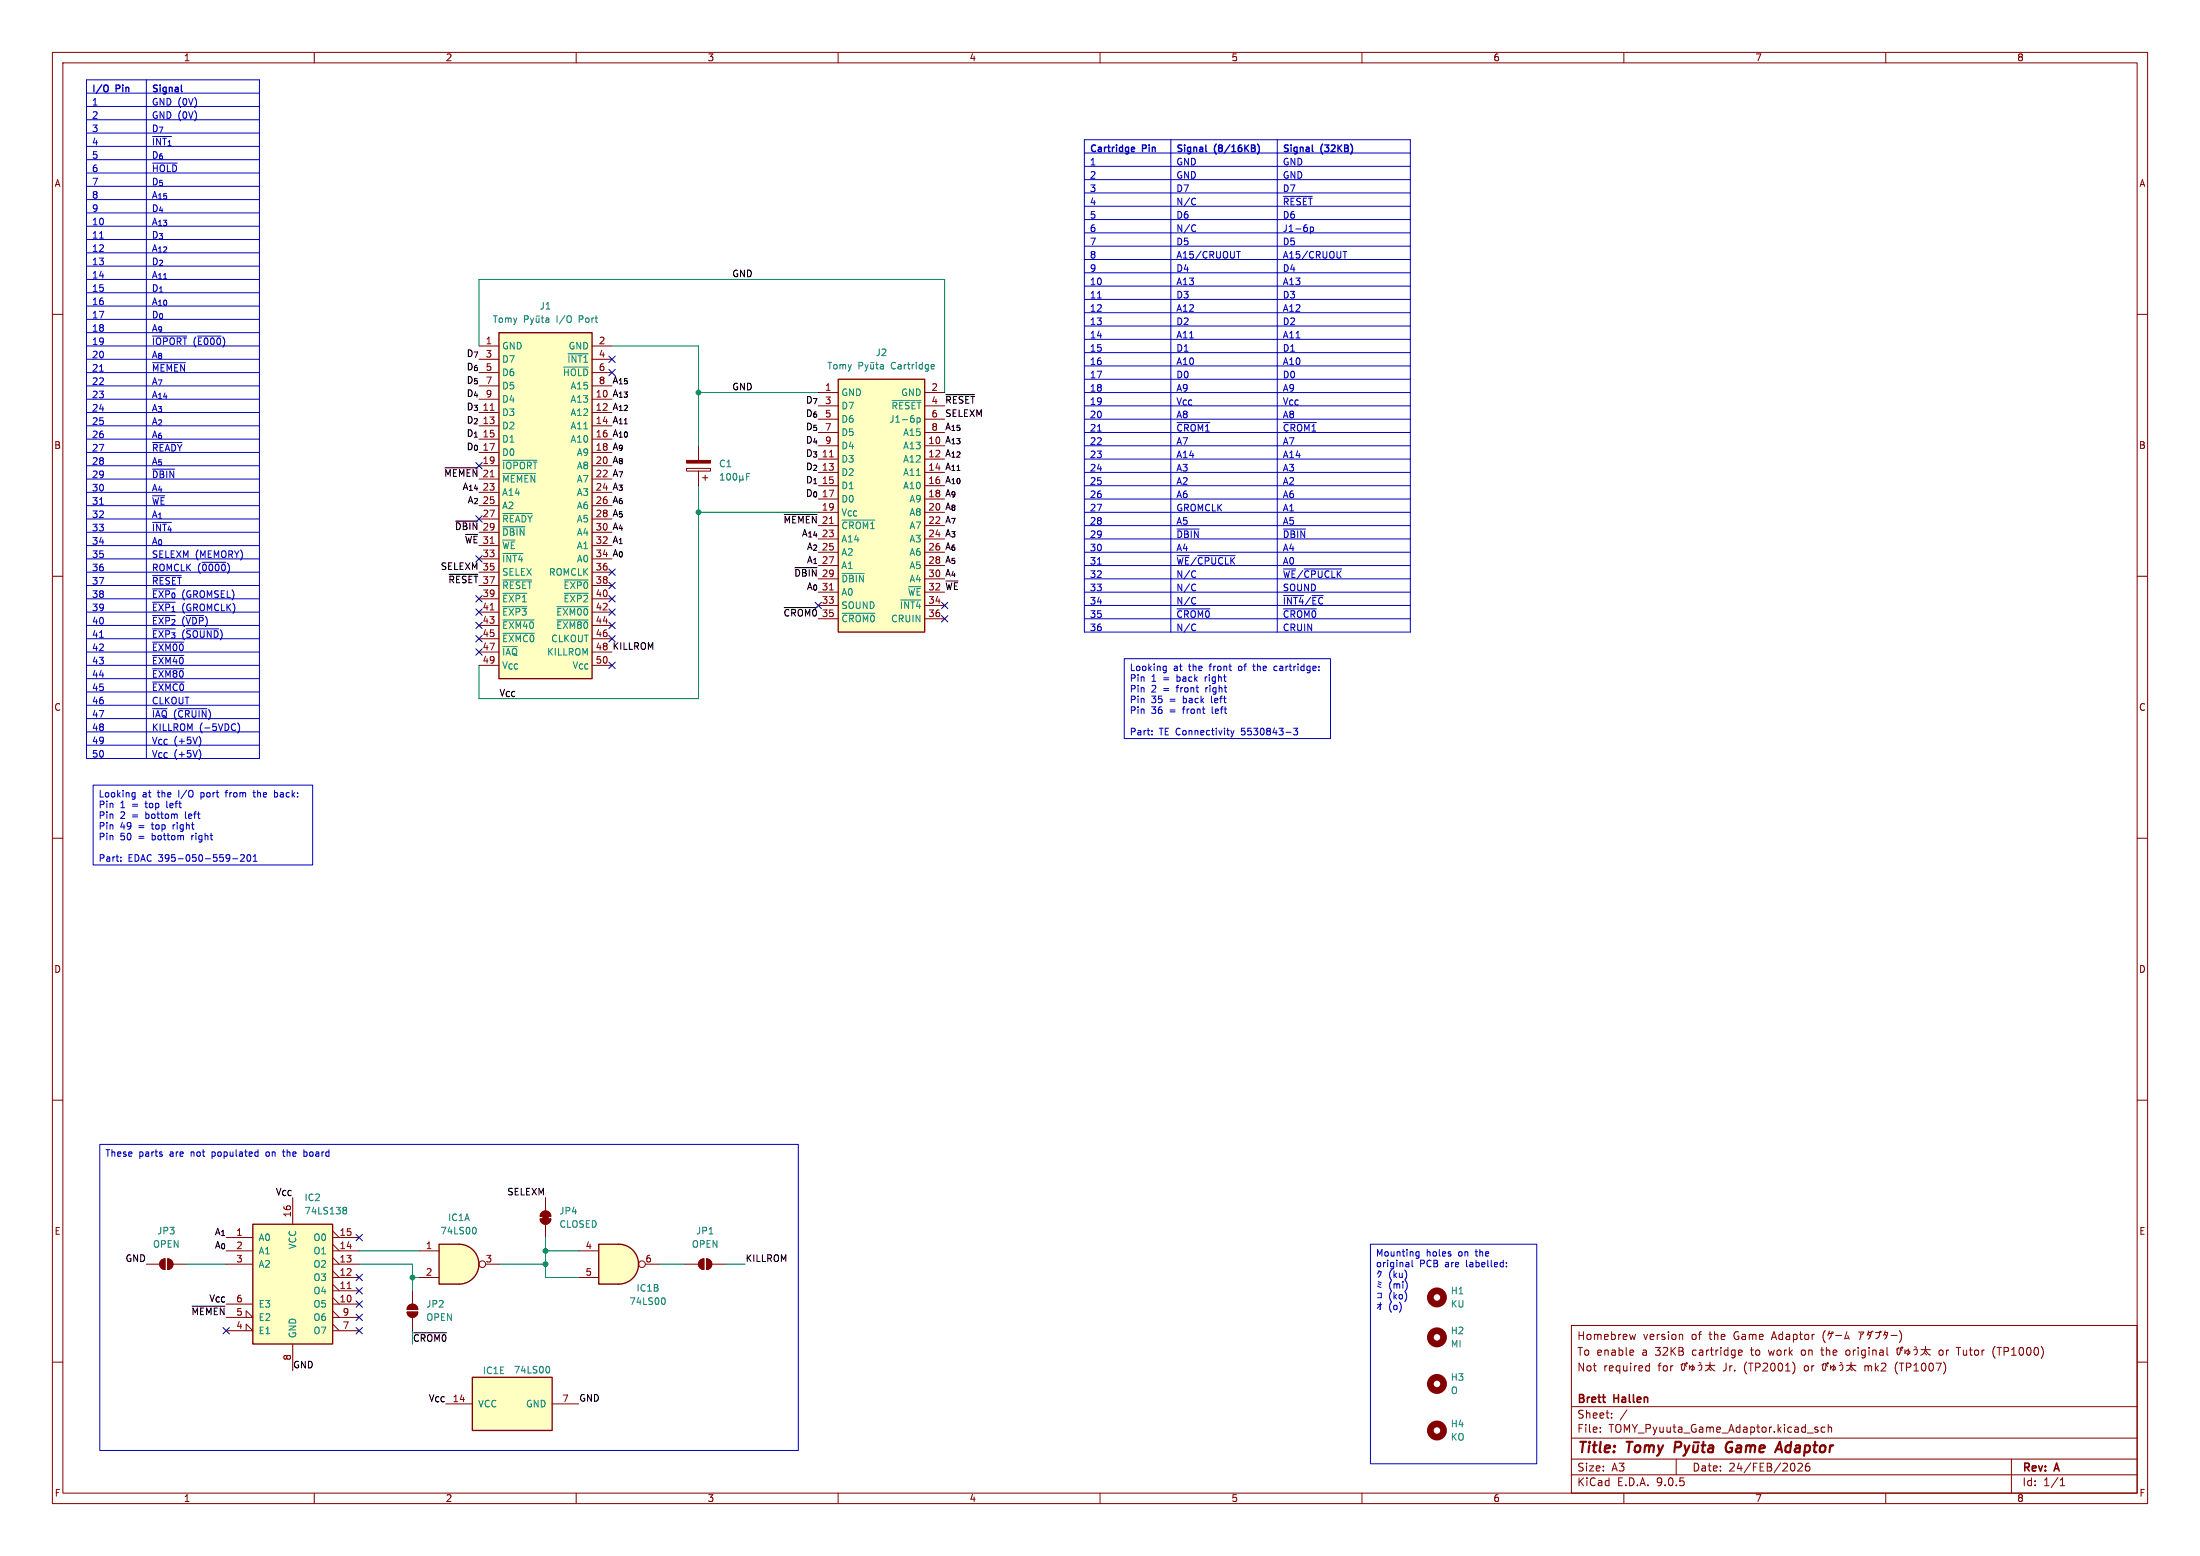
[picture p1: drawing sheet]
<svg xmlns="http://www.w3.org/2000/svg" width="420mm" height="297mm" viewBox="0 0 420 297" stroke-linecap="round" stroke-linejoin="round" font-family="sans-serif">
<g fill="none" stroke="#840000" stroke-width=".19">
<path d="M10 10h400v277h-400zM12 12h396v273h-396zM60 10v2M110 10v2M160 10v2M210 10v2M260 10v2M310 10v2M360 10v2M10 60h2M408 60h2M131.1 89.4h4.5v.5h-4.5z"/>
<path d="M133.3 85.1v2.8M133.3 89.9v2.8M134.1 91.2h1M134.6 90.7v1M10 110h2M408 110h2M10 160h2M408 160h2M10 210h2M408 210h2M300 253h108v32h-108zM311.7 257.7l.2 .3-.7 .2"/>
<path d="M311.8 258.6l-.1 .1M312.2 254.7l-.3 1-.2-.7M320.8 254.7l.4 .1v.1v.8M332.1 257.7l.4 .1 .1 .2-.7 .2M332.5 258.6l-.4 .1M343.9 257.8v.7M347.6 257.7h.6M347.8 257.2v1.3l.2 .2M348.4 254a1.72 1.72 0 0 0 0 2.3M349.2 254.5h.7M349.2 254l-.3 1M349.6 254.5a1.21 1.21 0 0 1-.4 1.1"/>
<path d="M349.7 254.3l.1 .1M349.9 254.2l.1 .1M350.4 254.9h1.2M352.6 254.2l-.4 1.3 .7-.1M352.7 254.9l.3 .7M352.9 257.7l-.4 .1-.1 .2v.5l.5 .2M354.8 254.3h1l-.4 .5M355.2 254.5v.6l-.2 .6M356.7 254.6l.3 .4M356.7 254l-.3 .9M356.7 254.3h.5l-.2 .9-.3 .4M357.2 254.1l.2 .2"/>
<path d="M357.4 254l.2 .2M358 254.3h.8a.97 .97 0 0 1-.7 1.2M358.9 254.2l.1-.1 .1 .2h-.2zM359.8 254.6l.4 .4M359.9 254.3h.5l-.2 .9-.4 .4M359.9 254l-.3 .9M361 254.9h1.2M362 257.5l.4-.2a.98 .98 0 0 0 0 1.3l.2-.1 .1-.4M362.2 260a1.72 1.72 0 0 0 0 2.3M362.6 254a1.72 1.72 0 0 1 0 2.3M380.7 259l.2 .3M380.9 257l-.2 .3"/>
<path d="M381.2 257.2h.9M10 260h2M300 278.5h108M300 274.5h108M300 268.5h108M305.5 273.2v.2M305.5 272.5v.1M307.7 270.5v.2M307.7 269.8v.1M310.6 269.1l-1.3 1.9M314.3 261.6h.6M314.3 260.8h.6"/>
<path d="M314.9 260.2v1.5M320 278.5v3M342.6 260.6v1M344 279.4v.5l-.8 .9h.9M344.9 279.4a1.17 1.17 0 0 0-.1 1.3h.6l.1-.6-.3-.2h-.4l-.1 .2M346.5 272.8l.5 .2 .1 .2-.2 .2-.5-.1M346.5 272.5h.5M347.8 260.5l.4-.2-.3 .5 .1 .7M348.4 272.5l-.5-.1-.2 .3 .1 .6h.6M349 272.5l.2-.1 .4 .1 .1 .9M349 271.9v1.5M384 278.5v6.5"/>
<path d="M408 260h2M60 285v2M110 285v2M160 285v2M210 285v2M260 285v2M300 281.5h108M310 285v2M360 285v2M393.3 283.6h.9M393.3 282.5l.4-.4v1.5"/>
</g>
<g fill="none" stroke="#840000" stroke-width=".4">
<path d="M319.7 276.3h.8a.55 .55 0 0 0 .5-.5 .55 .55 0 0 0-.4-.6h-.7l-.3 2M321.6 275.9l.3 1.3M321.9 277.2l-.2 .5-.4 .2M322.5 275.9l-.6 1.3M323.3 275.9v1.2a.57 .57 0 0 0 .7-.1M323.4 275.3h.9M324.2 275.9l-.2 1.3M324.8 275.9h.8M325.2 275.2l-.2 1.7 .1 .2 .3 .1M326.3 276h.7v1.2M327.1 276.3l-.7 .1a.4 .4 0 0 0-.4 .4 .4 .4 0 0 0 .3 .4l.7-.1M330.3 276.3h.4"/>
<path d="M330.5 275.2a1.07 1.07 0 0 0-1 .8 1.07 1.07 0 0 0 .5 1.2l.5-.1M339.1 276.6h1M339.8 275.2l.4 2"/>
</g>
<circle cx="274.3" cy="273" r="1.27" fill="none" stroke="#840000" stroke-width="1.3"/>
<path d="M131.1 87.9h4.5v.5h-4.5z" fill="#840000" stroke="#840000" stroke-width=".19"/>
<path d="M137.5 91.6h.7M137.5 90.7l.4-.3v1.2M138.9 90.4h.1a.68 .68 0 0 1 .5 .6 .68 .68 0 0 1-.5 .6 .84 .84 0 0 1-.1-1.2zM140.1 90.5l.1-.1a.68 .68 0 0 1 .5 .6 .68 .68 0 0 1-.5 .6l-.3-.4zM141.2 91.5l.2 .1 .4-.1M141.2 90.8v1.3M141.8 91.5l.2 .1M141.8 90.8v.7M142.5 91h.5M143.1 90.4h-.6v1.2" fill="none" stroke="#008484" stroke-width=".19"/>
<path d="M48.3 233.7h15.2v22.8h-15.2z" fill="#ffffc2"/>
<path d="M48.3 233.7h15.2v22.8h-15.2z" fill="none" stroke="#840000" stroke-width=".25"/>
<g fill="none" stroke="#840000" stroke-width=".19">
<path d="M43.2 236.2h5.1M43.2 238.8h5.1M55.9 228.6v5.1M63.5 236.2h5.1M63.5 238.8h5.1M63.5 234.9l1.3 1.3M63.5 237.5l1.3 1.3M43.2 251.5h5.1l-1.3-1.3v1.3M43.2 254h5.1l-1.3-1.3v1.3M43.2 241.3h5.1M43.2 248.9h5.1M55.9 256.5v5.1"/>
<path d="M63.5 241.3h5.1M63.5 248.9h5.1M63.5 251.5h5.1M63.5 254h5.1M63.5 240l1.3 1.3M63.5 243.8h5.1M63.5 242.6l1.3 1.2M63.5 246.4h5.1M63.5 245.1l1.3 1.3M63.5 247.6l1.3 1.3M63.5 250.2l1.3 1.3M63.5 252.7l1.3 1.3"/>
<path d="M66.3 246h.7"/>
</g>
<path d="M65.6 230.9l.1 .1M65.6 230.5l.3-.1 .2 .2 .1 .2-.3 .2M65.7 231h.2M65.7 231l-.1 .1M65.9 231l.3 .2-.1 .4-.2 .1h-.3" fill="none" stroke="#008484" stroke-width=".19"/>
<circle cx="274.3" cy="247.6" r="1.27" fill="none" stroke="#840000" stroke-width="1.3"/>
<path d="M95.2 63.5h17.8v66h-17.8z" fill="#ffffc2"/>
<path d="M95.2 63.5h17.8v66h-17.8z" fill="none" stroke="#840000" stroke-width=".25"/>
<g fill="none" stroke="#840000" stroke-width=".19">
<path d="M91.4 66h3.8M91.4 68.6h3.8M91.4 71.1h3.8M91.4 73.7h3.8M91.4 76.2h3.8M91.4 78.7h3.8M93.6 78.3h.7M113 66h3.8M113 68.6h3.8M113 71.1h3.8M113 73.7h3.8M113 76.2h3.8"/>
<path d="M113 78.7h3.8M91.4 81.3h3.8M91.4 83.8h3.8M91.4 86.4h3.8M91.4 88.9h3.8M91.4 91.4h3.8M91.4 94h3.8M91.4 96.5h3.8M91.4 99.1h3.8M93.6 91h.7M113 81.3h3.8M113 83.8h3.8"/>
<path d="M113 86.4h3.8M113 88.9h3.8M113 91.4h3.8M113 94h3.8M113 96.5h3.8M113 99.1h3.8M91.4 101.6h3.8M91.4 104.1h3.8M91.4 106.7h3.8M91.4 109.2h3.8M91.4 111.8h3.8M91.4 114.3h3.8"/>
<path d="M91.4 116.8h3.8M91.4 119.4h3.8M93.6 103.7h.7M93.6 116.4h.7M113 101.6h3.8M113 104.1h3.8M113 106.7h3.8M113 109.2h3.8M113 111.8h3.8M113 114.3h3.8M113 116.8h3.8M113 119.4h3.8"/>
<path d="M91.4 121.9h3.8M91.4 124.5h3.8M91.4 127h3.8M113 121.9h3.8M113 124.5h3.8M113 127h3.8M27.9 241.3h2.6M30.8 240.6l.7-.3v2a1.02 1.02 0 0 1-.9-.6 1.02 1.02 0 0 1 .2-1.1zM32 240.3a1.02 1.02 0 0 1 1 1 1.02 1.02 0 0 1-1 1zM33 241.3h2.6"/>
</g>
<g fill="none" stroke="#008484" stroke-width=".19">
<path d="M100.1 60.9h.6l.1-.2v-.3l-.7-.1v1.2M101.3 60.7l.3 .8M101.6 61.5l-.3 .5M101.9 60.7l-.3 .8M102.4 60.7v.8h.3l.2-.1M102.4 60.3h.6M102.9 60.7v.8M103.3 60.7h.5M103.5 60.3v1.1l.3 .1M104.2 60.8h.5l.1 .7M104.8 61l-.4 .1-.2 .1 .2 .3h.4M107.6 70.1h4.7"/>
<path d="M108.4 67.5h3.9M96 87.9h6.5M96 90.4h6.3M96 98h5.6M96 100.6h4.2M96 105.6h3.8M96 110.7h5.5M96 113.3h4.6M96 115.8h4.6M96 118.3h6M106.3 115.8h6M106.3 118.3h6"/>
<path d="M107.7 110.7h4.6M107.7 113.3h4.6M96 120.9h6"/>
</g>
<g fill="#840000" stroke="#840000" stroke-width=".19">
<path d="M32 240.3a1.02 1.02 0 0 1 1 1 1.02 1.02 0 0 1-1 1z"/>
<path d="M30.8 240.6l.7-.3v2a1.02 1.02 0 0 1-.9-.6 1.02 1.02 0 0 1 .2-1.1z"/>
</g>
<path d="M87.6 237.5a3.8 3.8 0 0 1 3.8 3.8 3.8 3.8 0 0 1-3.8 3.8z" fill="#ffffc2" stroke="#ffffc2" stroke-width=".19"/>
<path d="M83.8 237.5h3.8v7.6h-3.8z" fill="#ffffc2"/>
<path d="M83.8 237.5h3.8a3.8 3.8 0 0 1 3.8 3.8 3.8 3.8 0 0 1-3.8 3.8h-3.8z" fill="none" stroke="#840000" stroke-width=".25"/>
<g fill="none" stroke="#840000" stroke-width=".19">
<path d="M80 238.8h3.8M80 243.8h3.8M92.7 241.3h2.5"/>
<circle cx="92.1" cy="241.3" r=".63"/>
</g>
<path d="M90.6 234.3a.79 .79 0 0 1 0 1.2" fill="none" stroke="#008484" stroke-width=".19"/>
<path d="M160 72.4h16.5v48.3h-16.5z" fill="#ffffc2"/>
<path d="M160 72.4h16.5v48.3h-16.5z" fill="none" stroke="#840000" stroke-width=".25"/>
<g fill="none" stroke="#840000" stroke-width=".19">
<path d="M156.2 74.9h3.8M156.2 77.5h3.8M176.5 74.9h3.8M176.5 77.5h3.8M156.2 80h3.8M156.2 82.6h3.8M156.2 85.1h3.8M156.2 87.6h3.8M156.2 90.2h3.8M156.2 92.7h3.8M156.2 95.3h3.8M156.2 97.8h3.8"/>
<path d="M158.4 87.2h.7M158.4 99.9h.7M176.5 80h3.8M176.5 82.6h3.8M176.5 85.1h3.8M176.5 87.6h3.8M176.5 90.2h3.8M176.5 92.7h3.8M176.5 95.3h3.8M176.5 97.8h3.8M156.2 100.3h3.8M156.2 102.9h3.8"/>
<path d="M156.2 105.4h3.8M156.2 108h3.8M156.2 110.5h3.8M156.2 113h3.8M156.2 115.6h3.8M156.2 118.1h3.8M158.4 112.6h.7M176.5 100.3h3.8M176.5 102.9h3.8M176.5 105.4h3.8M176.5 108h3.8M176.5 110.5h3.8"/>
<path d="M176.5 113h3.8M176.5 115.6h3.8M176.5 118.1h3.8M77.7 250.4h2.1a1.02 1.02 0 0 1-1.1 1.1 1.02 1.02 0 0 1-1-1.1zM78 249.2a1.02 1.02 0 0 1 1.1-.2 1.02 1.02 0 0 1 .7 .9h-2.1zM78.7 246.4v2.5M78.7 251.5v2.5"/>
</g>
<g fill="none" stroke="#008484" stroke-width=".19">
<path d="M164 69.8h.6l.1-.2-.1-.3-.6-.1v1.2M165.1 69.6l.3 .8M165.4 70.4l-.3 .5M165.7 69.6l-.3 .8M166.2 69.6l.1 .8h.3l.2-.1M166.2 69.2h.6M166.8 69.6v.8M167.2 69.6h.5M167.4 69.2v1l.3 .2M168.1 69.6h.5v.8M168.6 69.9h-.4l-.2 .2 .2 .3h.4M170.3 76.4h5.5"/>
<path d="M175.1 79.7v1.3M175.1 79.8l.3-.1 .3 .3-.1 .5h-.5M178 69.6h.3l.1 .3-.6 .1M178.3 70.4h-.3M160.8 99.3h6.2M160.8 109.4h4.2M160.8 117.1h6.2M171.9 114.5h3.9M173.4 112h2.4"/>
</g>
<g fill="#840000" stroke="#840000" stroke-width=".19">
<path d="M77.7 250.4h2.1a1.02 1.02 0 0 1-1.1 1.1 1.02 1.02 0 0 1-1-1.1z"/>
<path d="M78 249.2a1.02 1.02 0 0 1 1.1-.2 1.02 1.02 0 0 1 .7 .9h-2.1z"/>
</g>
<g fill="none" stroke="#840000" stroke-width="1.3">
<circle cx="274.3" cy="255.3" r="1.27"/>
<circle cx="274.3" cy="264.2" r="1.27"/>
</g>
<path d="M90.2 262.9h15.2v10.1h-15.2z" fill="#ffffc2"/>
<path d="M90.2 262.9h15.2v10.1h-15.2z" fill="none" stroke="#840000" stroke-width=".25"/>
<path d="M103.1 232.7h2.1a1.02 1.02 0 0 1-1.1 1 1.02 1.02 0 0 1-1-1zM103.4 231.4a1.02 1.02 0 0 1 1.1-.2 1.02 1.02 0 0 1 .7 1h-2.1zM104.1 228.6v2.5M104.1 233.7v2.5M130.8 241.3h2.5M133.6 240.6l.8-.3v2a1.02 1.02 0 0 1-1-.6 1.02 1.02 0 0 1 .2-1.1zM134.9 240.3a1.02 1.02 0 0 1 1 1 1.02 1.02 0 0 1-1 1zM135.9 241.3h2.5M85.1 268h5.1M105.4 268h5.1" fill="none" stroke="#840000" stroke-width=".19"/>
<path d="M104.6 260.8a.79 .79 0 0 1 0 1.3" fill="none" stroke="#008484" stroke-width=".19"/>
<g fill="#840000" stroke="#840000" stroke-width=".19">
<path d="M103.6 231.9h1v1h-1z"/>
<path d="M103.1 232.7h2.1a1.02 1.02 0 0 1-1.1 1 1.02 1.02 0 0 1-1-1z"/>
<path d="M103.4 231.4a1.02 1.02 0 0 1 1.1-.2 1.02 1.02 0 0 1 .7 1h-2.1z"/>
<path d="M133.6 240.6l.8-.3v2a1.02 1.02 0 0 1-1-.6 1.02 1.02 0 0 1 .2-1.1z"/>
<path d="M134.9 240.3a1.02 1.02 0 0 1 1 1 1.02 1.02 0 0 1-1 1z"/>
</g>
<path d="M118.1 237.5a3.8 3.8 0 0 1 3.8 3.8 3.8 3.8 0 0 1-3.8 3.8z" fill="#ffffc2" stroke="#ffffc2" stroke-width=".19"/>
<path d="M114.3 237.5h3.8v7.6h-3.8z" fill="#ffffc2"/>
<path d="M114.3 237.5h3.8a3.8 3.8 0 0 1 3.8 3.8 3.8 3.8 0 0 1-3.8 3.8h-3.8z" fill="none" stroke="#840000" stroke-width=".25"/>
<g fill="none" stroke="#840000" stroke-width=".19">
<path d="M110.5 238.8h3.8M110.5 243.8h3.8M123.2 241.3h2.5"/>
<circle cx="122.6" cy="241.3" r=".63"/>
</g>
<path d="M126.7 247.7a.79 .79 0 0 1 0 1.3" fill="none" stroke="#008484" stroke-width=".19"/>
<path d="M180.6 75.3h5.5M84.9 89.3h6.3M87 99.5h4.2M149.7 98.2h6.3M85.7 109.6h5.5M149.7 116h6.3M151.8 108.4h4.2M36.7 249.3h6.3M79 254.4h6.2" fill="none" stroke="#000" stroke-width=".19"/>
<g fill="none" stroke="#0000c2" stroke-width=".25">
<path d="M17.9 16.2v1.3M19.4 16.2l-1 1.6M19.9 16.4l.2-.2a.43 .43 0 0 1 .6 .5l-.1 .6-.2 .2M22.8 16.4l-.6-.2v1.3M23.4 16.2v.2M30 16.3l-.5-.1-.1 .2M30.6 16.2v.2M34.6 16.2v1.1M34.7 17.4l.1 .1M209.2 27.8l-.4-.1-.3 .2M211.6 27.7v1.1M213.1 27.7v.1"/>
<path d="M214.3 27.7v1.2M216.2 28.1l.3 .1 .1 .2-.6 .1M216.5 28.9h-.3M218.8 27.8l-.7-.1v1.2M219.4 27.7v.1M225.6 27.7h-.5l-.2 .1M226.2 27.7v.1M230.2 27.7v1.1M230.3 28.9h.1M232.2 27.5l-.2 .4M232.7 27.8l.2-.1 .4 .1M234.8 27.6l-1.1 1.6"/>
<path d="M235.4 27.9l.1-.2v1.2M237 27.7l-.4 .1M237.6 27.7v1.2M238.4 27.7l-.8 .7M239.5 27.8l-.6-.1v1.2M239.6 28.4v.4M240.1 27.5a1.46 1.46 0 0 1 0 1.9M245.9 27.7h-.5l-.1 .1M246.5 27.7v.1M250.5 27.7v1.1M250.6 28.9h.1M252.5 27.5l-.2 .4"/>
<path d="M252.9 27.7h.8l-.5 .5M254.2 27.8l.1-.1 .5 .1M255.4 27.7v1.2M256.1 27.7l-.7 .7M257.3 27.8l-.6-.1v1.2M257.8 27.5l.3 .4"/>
</g>
<g fill="none" stroke="#0000c2" stroke-width=".19">
<path d="M16.5 17.8h33M16.5 15.2h33v129.6h-33zM27.9 15.2v129.6M16.5 20.3h33M16.5 22.9h33M16.5 25.4h33M16.5 27.9h33M16.5 30.5h33M16.5 33h33M16.5 35.6h33M16.5 38.1h33M29.1 26.1h3.6"/>
<path d="M29.1 31.1h4.7M207 29.2h62.2M207 31.8h62.2M207 34.3h62.2M207 36.8h62.2M207 39.4h62.2M207 26.7h62.2v94h-62.2zM223.5 26.7v94M228 37.8l.3 .2M228.3 39l-.3 .1M243.8 26.7v94M245 37.5h5.5"/>
<path d="M16.5 40.6h33M16.5 43.2h33M16.5 45.7h33M16.5 48.3h33M16.5 50.8h33M16.5 53.3h33M16.5 55.9h33M16.5 58.4h33M19 45.5h.7M207 41.9h62.2M207 44.5h62.2M207 47h62.2"/>
<path d="M207 49.5h62.2M207 52.1h62.2M207 54.6h62.2M207 57.2h62.2M207 59.7h62.2M209.5 56.9h.7M228 42.9l.3 .1M228.3 44.1l-.3 .1M236.1 48h.7M236.4 48v1.3M250.2 43.3v1.3M250.2 43.4l.3-.1 .3 .3-.2 .5h-.4"/>
<path d="M256.4 48h.7M256.7 48v1.3M16.5 61h33M16.5 63.5h33M16.5 66h33M16.5 68.6h33M16.5 71.1h33M16.5 73.7h33M16.5 76.2h33M16.5 78.7h33M19 70.9h.7M29.1 64.2h6.5"/>
<path d="M29.1 69.2h6.3M37.7 64.2h4.5M207 62.2h62.2M207 64.8h62.2M207 67.3h62.2M207 69.9h62.2M207 72.4h62.2M207 74.9h62.2M207 77.5h62.2M16.5 81.3h33M16.5 83.8h33M16.5 86.4h33"/>
<path d="M16.5 88.9h33M16.5 91.4h33M16.5 94h33M16.5 96.5h33M16.5 99.1h33M19 96.3h.7M29.1 84.5h5.6M29.1 89.6h4.2M29.1 99.7h3.6M207 80h62.2M207 82.6h62.2M207 85.1h62.2"/>
<path d="M207 87.6h62.2M207 90.2h62.2M207 92.7h62.2M207 95.3h62.2M207 97.8h62.2M209.5 82.3h.7M224.7 80.7h6.3M245 80.7h6.3M16.5 101.6h33M16.5 104.1h33M16.5 106.7h33M16.5 109.2h33"/>
<path d="M16.5 111.8h33M16.5 114.3h33M16.5 116.8h33M16.5 119.4h33M29.1 109.9h5.5M29.1 112.4h4.4M29.1 115h4.4M29.1 117.5h4.4M35.5 117.5h3.4M38.6 107.3h4.5M207 100.3h62.2M207 102.9h62.2"/>
<path d="M207 105.4h62.2M207 108h62.2M207 110.5h62.2M207 113h62.2M207 115.6h62.2M207 118.1h62.2M209.5 107.7h.7M224.7 101h4.2M224.7 116.2h6.3M228 111.5l.3 .1M228 114l.3 .2M228.2 109l.1 .1"/>
<path d="M228.2 119.2h.1M228.3 110.1l-.3 .1M228.3 112.6l-.3 .2M228.3 115.2l-.3 .1M228.6 106.1h7.2M245 101h4.2M245 113.7h3.9M245 116.2h6.3M249 108.6h7.1M250.5 113.7h2.1M16.5 121.9h33M16.5 124.5h33"/>
<path d="M16.5 127h33M16.5 129.5h33M16.5 132.1h33M16.5 134.6h33M16.5 137.2h33M16.5 139.7h33M19 121.7h.7M29.1 120h4.4M29.1 122.6h6M29.1 125.1h6M29.1 127.7h6M29.1 130.2h6.1"/>
<path d="M34 135.3h5.5M35.5 120h6.2M45.4 138a1.46 1.46 0 0 1 0 1.9M214.6 125.7h39.4v15.3h-39.4zM219.9 139.5v.1M222.3 127.2h.3M222.6 127.2v1l-.1 .2h-.3M222.6 127.9l-.3 .1M228.3 120.3l-.3 .1M235 139.4l.3 .9M235.6 139.4l-.3 .9M239.1 127.2h.5"/>
<path d="M239.3 126.7l.1 1.2M243.7 127.2h-.4l-.1 .2 .1 .5 .4 .1M245.5 139.8h1M246.9 139h.8l-.4 .5 .4 .1v.6l-.2 .1-.6-.1M16.5 142.2h33M17.8 149.9h41.9v15.2h-41.9zM25.4 151.3h.4M25.8 151.3v1l-.1 .2-.3 .1M25.8 152.1h-.4M38 143.1a1.49 1.49 0 0 1 0 1.8M38.2 140.8a1.5 1.5 0 0 1-.2 1.6M43 151.3h.4"/>
<path d="M43.2 150.9l-.1 1.2M48.3 151.3h.5M48.5 150.9v1.1l.3 .1M52.4 151.3h.4l.1 .1M52.4 150.9v1.2M52.9 152l-.1 .1h-.4M219.9 140.2v.1M235.3 140.3l-.3 .4M23.1 164.3v.1M23.1 163.6v.1M44.4 163.9h1M45.9 163.3l.5-.2 .3 .4-.8 .9h.8"/>
<path d="M47.3 163.2l.1-.1a.68 .68 0 0 1 .5 .7 .68 .68 0 0 1-.5 .6 .84 .84 0 0 1-.1-1.2zM48.3 164.4h.8M48.3 163.5l.4-.4v1.3M19 218.4h133.4v58.5h-133.4zM49.1 219.9h.2M49.3 219.4v1.3M50.9 219.9l-.1 .2 .1 .6M53.9 219.9h.5M54.1 219.4v1.1l.3 .2M58 219.9h.4l.2 .1M58 219.4v1.3M30.9 220.4v.3"/>
<path d="M49.3 220.7h-.2M58.6 220.6l-.2 .1h-.4M261.6 237.5h31.8v41.9h-31.8zM270.4 239.6l.1 .2 .4-.1M270.9 238.9v1l-.2 .3-.3-.1M270.9 239l-.4-.1-.1 .1M263 245.5l.6 .3M268.6 245v.8M269 241.1v.7M269 241.7l-.5 .1M269 241.3h-.5M269.6 240.5v1.1l.1 .2"/>
<path d="M287.6 241.7v.1M287.6 241v.1"/>
</g>
<g fill="none" stroke="#008400" stroke-width=".19">
<path d="M91.4 66v-12.7h88.9v21.6M116.8 66h16.5v19.1M133.3 74.9h22.9M133.3 92.7v40.7h-41.9v-6.4M133.3 97.8h22.9M68.6 238.8h11.4M104.1 238.8h6.4M104.1 236.2v7.6h6.4M35.6 241.3h7.6M68.6 241.3h10.1v5.1M78.7 243.8h1.3M78.7 254v2.5"/>
<path d="M95.2 241.3h8.9M125.7 241.3h5.1M138.4 241.3h3.8"/>
</g>
<g fill="none" stroke="#000084" stroke-width=".19">
<path d="M116.2 70.5l1.2 1.2M116.2 68l1.2 1.2M117.4 70.5l-1.2 1.2M117.4 68l-1.2 1.2M90.8 98.5l1.2 1.2M90.8 88.3l1.2 1.2M92 98.5l-1.2 1.2M92 88.3l-1.2 1.2M90.8 118.8l1.2 1.2M90.8 116.2l1.2 1.2M90.8 113.7l1.2 1.2M90.8 106.1l1.2 1.2"/>
<path d="M92 118.8l-1.2 1.2M92 116.2l-1.2 1.2M92 113.7l-1.2 1.2M92 106.1l-1.2 1.2M116.2 118.8l1.2 1.2M116.2 116.2l1.2 1.2M116.2 113.7l1.2 1.2M116.2 111.2l1.2 1.2M116.2 108.6l1.2 1.2M117.4 118.8l-1.2 1.2M117.4 116.2l-1.2 1.2M117.4 113.7l-1.2 1.2"/>
<path d="M117.4 111.2l-1.2 1.2M117.4 108.6l-1.2 1.2M155.6 115l1.2 1.2M156.8 115l-1.2 1.2M179.7 117.5l1.2 1.2M179.7 115l1.2 1.2M180.9 117.5l-1.2 1.2M180.9 115l-1.2 1.2M90.8 121.3l1.2 1.2M90.8 123.9l1.2 1.2M92 121.3l-1.2 1.2M92 123.9l-1.2 1.2"/>
<path d="M116.2 126.4l1.2 1.2M116.2 121.3l1.2 1.2M117.4 126.4l-1.2 1.2M117.4 121.3l-1.2 1.2M68 235.6l1.2 1.2M69.2 235.6l-1.2 1.2M42.6 253.4l1.2 1.2M43.8 253.4l-1.2 1.2M68 245.8l1.2 1.2M68 243.2l1.2 1.2M68 248.3l1.2 1.2M68 253.4l1.2 1.2"/>
<path d="M68 250.9l1.2 1.2M69.2 245.8l-1.2 1.2M69.2 243.2l-1.2 1.2M69.2 248.3l-1.2 1.2M69.2 253.4l-1.2 1.2M69.2 250.9l-1.2 1.2"/>
</g>
<g fill="#008400" stroke="#008400" stroke-width=".19">
<circle cx="133.3" cy="74.9" r=".46"/>
<circle cx="133.3" cy="97.8" r=".46"/>
<circle cx="104.1" cy="241.3" r=".46"/>
<circle cx="104.1" cy="238.8" r=".46"/>
<circle cx="78.7" cy="243.8" r=".46"/>
</g>
<g font-size="2.8" fill="#840000">
<text x="301" y="277.9">Title:</text>
<text x="310.6" y="277.9">Tomy</text>
<text x="331.1" y="277.9">Game</text>
<text x="341.6" y="277.9">Adaptor</text>
</g>
<g font-size="2.1" fill="#840000">
<text x="301" y="256">Homebrew</text>
<text x="313.6" y="256">version</text>
<text x="322.9" y="256">of</text>
<text x="326.5" y="256">the</text>
<text x="331.3" y="256">Game</text>
<text x="338.7" y="256">Adaptor</text>
<text x="301" y="262">Not</text>
<text x="301" y="259">To enable</text>
<text x="306.1" y="262">required</text>
<text x="313.5" y="259">a</text>
<text x="316.2" y="259">32KB</text>
<text x="316.6" y="262">for</text>
<text x="321" y="262">þÿ0t0…0FY* (TP2001)</text>
<text x="323.3" y="259">cartridge</text>
<text x="329.3" y="262">Jr.</text>
<text x="334.7" y="259">to</text>
<text x="338.2" y="259">work</text>
<text x="344.6" y="259">on</text>
<text x="345" y="262">or</text>
<text x="348.6" y="262">þÿ0t0…0FY*</text>
<text x="348.6" y="259">the</text>
<text x="353.4" y="259">original</text>
<text x="356.8" y="262">mk2</text>
<text x="362.8" y="262">(TP1007)</text>
<text x="363.3" y="259">þÿ0t0…0FY*Tutor</text>
<text x="371.5" y="259">or</text>
<text x="382" y="259">(TP1000)</text>
<text x="301" y="268.2">Brett</text>
<text x="308.2" y="268.2">Hallen</text>
<text x="301" y="273.7">File:</text>
<text x="301" y="271">Sheet:</text>
<text x="307.1" y="273.7">TOMY_Pyuuta_Game_Adaptor.kicad_sch</text>
<text x="301" y="281.1">Size:</text>
<text x="307.6" y="281.1">A3</text>
<text x="323" y="281.1">Date:</text>
<text x="330" y="281.1">24/FEB/2026</text>
<text x="386" y="281.3">Rev:</text>
<text x="392.4" y="281.3">A</text>
<text x="301" y="283.9">KiCad</text>
<text x="308.7" y="283.9">E.D.A.</text>
<text x="316.3" y="283.9">9.0.5</text>
<text x="386" y="283.9">Id:</text>
<text x="390.1" y="283.9">1/1</text>
</g>
<g font-size="1.8" fill="#840000">
<text x="35" y="11.9">1</text>
<text x="85" y="11.9">2</text>
<text x="135" y="11.9">3</text>
<text x="185" y="11.9">4</text>
<text x="235" y="11.9">5</text>
<text x="285" y="11.9">6</text>
<text x="335" y="11.9">7</text>
<text x="385" y="11.9">8</text>
<text x="10.3" y="35.9">A</text>
<text x="408.3" y="35.9">A</text>
<text x="92.6" y="65.8">1</text>
<text x="114.2" y="65.8">2</text>
<text x="114.2" y="68.3">4</text>
<text x="114.2" y="70.9">6</text>
<text x="113.6" y="75.9">10</text>
<text x="114.2" y="73.4">8</text>
<text x="157.4" y="74.7">1</text>
<text x="177.7" y="74.7">2</text>
<text x="177.7" y="77.2">4</text>
<text x="92" y="78.5">11</text>
<text x="92" y="81">13</text>
<text x="92" y="83.6">15</text>
<text x="113.6" y="78.5">12</text>
<text x="113.6" y="81">14</text>
<text x="113.6" y="83.6">16</text>
<text x="177.7" y="79.8">6</text>
<text x="177.7" y="82.3">8</text>
<text x="10.3" y="85.9">B</text>
<text x="92" y="86.1">17</text>
<text x="92" y="88.6">19</text>
<text x="113.6" y="86.1">18</text>
<text x="113.6" y="88.6">20</text>
<text x="156.8" y="87.4">11</text>
<text x="156.8" y="89.9">13</text>
<text x="177.1" y="84.8">10</text>
<text x="177.1" y="87.4">12</text>
<text x="177.1" y="89.9">14</text>
<text x="408.2" y="85.9">B</text>
<text x="92" y="91.2">21</text>
<text x="92" y="93.7">23</text>
<text x="113.6" y="91.2">22</text>
<text x="113.6" y="93.7">24</text>
<text x="156.8" y="92.5">15</text>
<text x="156.8" y="95">17</text>
<text x="177.1" y="92.5">16</text>
<text x="177.1" y="95">18</text>
<text x="92" y="96.3">25</text>
<text x="92" y="98.8">27</text>
<text x="92" y="101.3">29</text>
<text x="113.6" y="96.3">26</text>
<text x="113.6" y="98.8">28</text>
<text x="113.6" y="101.3">30</text>
<text x="156.8" y="97.5">19</text>
<text x="156.8" y="100.1">21</text>
<text x="177.1" y="97.5">20</text>
<text x="177.1" y="100.1">22</text>
<text x="92" y="103.9">31</text>
<text x="92" y="106.4">33</text>
<text x="113.6" y="103.9">32</text>
<text x="113.6" y="106.4">34</text>
<text x="156.8" y="102.6">23</text>
<text x="156.8" y="105.2">25</text>
<text x="156.8" y="107.7">27</text>
<text x="177.1" y="102.6">24</text>
<text x="177.1" y="105.2">26</text>
<text x="177.1" y="107.7">28</text>
<text x="92" y="111.5">37</text>
<text x="113.6" y="109">36</text>
<text x="113.6" y="111.5">38</text>
<text x="156.8" y="110.2">29</text>
<text x="156.8" y="112.8">31</text>
<text x="177.1" y="110.2">30</text>
<text x="177.1" y="112.8">32</text>
<text x="92" y="114">39</text>
<text x="92" y="116.6">41</text>
<text x="92" y="119.1">43</text>
<text x="113.6" y="114">40</text>
<text x="113.6" y="116.6">42</text>
<text x="113.6" y="119.1">44</text>
<text x="156.8" y="115.3">33</text>
<text x="156.8" y="117.9">35</text>
<text x="177.1" y="115.3">34</text>
<text x="177.1" y="117.9">36</text>
<text x="92" y="121.7">45</text>
<text x="92" y="124.2">47</text>
<text x="113.6" y="121.7">46</text>
<text x="113.6" y="124.2">48</text>
<text x="92" y="126.7">49</text>
<text x="113.6" y="126.7">50</text>
<text x="10.3" y="135.9">C</text>
<text x="408.2" y="135.9">C</text>
<text x="10.3" y="185.9">D</text>
<text x="408.2" y="185.9">D</text>
<text x="55.6" y="232.5" transform="rotate(-90 55.6 232.5)">16</text>
<text x="10.3" y="235.9">E</text>
<text x="64.7" y="236">15</text>
<text x="64.7" y="238.5">14</text>
<text x="81.2" y="238.5">1</text>
<text x="111.7" y="238.5">4</text>
<text x="408.3" y="235.9">E</text>
<text x="45" y="241">3</text>
<text x="64.7" y="241">13</text>
<text x="64.7" y="243.6">12</text>
<text x="81.2" y="243.6">2</text>
<text x="92.6" y="241">3</text>
<text x="111.7" y="243.6">5</text>
<text x="123.1" y="241">6</text>
<text x="64.7" y="246.1">11</text>
<text x="64.7" y="248.7">10</text>
<text x="65.3" y="251.2">9</text>
<text x="45" y="253.7">4</text>
<text x="65.3" y="253.7">7</text>
<text x="55.6" y="259.8" transform="rotate(-90 55.6 259.8)">8</text>
<text x="86.3" y="267.7">14</text>
<text x="107.2" y="267.7">7</text>
<text x="10.3" y="285.9">F</text>
<text x="35" y="286.9">1</text>
<text x="85" y="286.9">2</text>
<text x="135" y="286.9">3</text>
<text x="185" y="286.9">4</text>
<text x="235" y="286.9">5</text>
<text x="285" y="286.9">6</text>
<text x="335" y="286.9">7</text>
<text x="385" y="286.9">8</text>
<text x="408.3" y="285.9">F</text>
</g>
<g font-size="1.8" fill="#0000c2">
<text x="17.5" y="18.2">I/O</text>
<text x="17.5" y="20.5">1</text>
<text x="17.5" y="23">2</text>
<text x="22.2" y="18.2">Pin</text>
<text x="28.9" y="18.2">Signal</text>
<text x="28.9" y="20.5">GND (0V)</text>
<text x="28.9" y="23">GND (0V)</text>
<text x="17.5" y="25.5">3</text>
<text x="17.5" y="28.1">4</text>
<text x="28.9" y="25.5">D_{7}</text>
<text x="28.9" y="28.1">~{INT_{1}}</text>
<text x="208" y="29.7">Cartridge</text>
<text x="218.1" y="29.7">Pin</text>
<text x="224.5" y="29.7">Signal</text>
<text x="231.9" y="29.7">(8/16KB)</text>
<text x="244.8" y="29.7">Signal</text>
<text x="252.2" y="29.7">(32KB)</text>
<text x="17.5" y="30.6">5</text>
<text x="17.5" y="33.2">6</text>
<text x="17.5" y="35.7">7</text>
<text x="28.9" y="30.6">D_{6}</text>
<text x="28.9" y="33.2">~{HOLD}</text>
<text x="28.9" y="35.7">D_{5}</text>
<text x="208" y="31.9">1</text>
<text x="208" y="34.4">2</text>
<text x="224.5" y="31.9">GND</text>
<text x="224.5" y="34.4">GND</text>
<text x="244.8" y="31.9">GND</text>
<text x="244.8" y="34.4">GND</text>
<text x="17.5" y="38.2">8</text>
<text x="17.5" y="40.8">9</text>
<text x="28.9" y="38.2">A_{15}</text>
<text x="28.9" y="40.8">D_{4}</text>
<text x="208" y="37">3</text>
<text x="208" y="39.5">4</text>
<text x="224.5" y="37">D7</text>
<text x="224.5" y="39.5">N/C</text>
<text x="244.8" y="37">D7</text>
<text x="244.8" y="39.5">~{RESET}</text>
<text x="17.5" y="43.3">10</text>
<text x="17.5" y="45.9">11</text>
<text x="28.9" y="43.3">A_{13}</text>
<text x="28.9" y="45.9">D_{3}</text>
<text x="208" y="42">5</text>
<text x="208" y="44.6">6</text>
<text x="208" y="47.1">7</text>
<text x="224.5" y="42">D6</text>
<text x="224.5" y="44.6">N/C</text>
<text x="224.5" y="47.1">D5</text>
<text x="244.8" y="42">D6</text>
<text x="244.8" y="44.6">J1-6p</text>
<text x="244.8" y="47.1">D5</text>
<text x="17.5" y="48.4">12</text>
<text x="17.5" y="50.9">13</text>
<text x="17.5" y="53.5">14</text>
<text x="28.9" y="48.4">A_{12}</text>
<text x="28.9" y="50.9">D_{2}</text>
<text x="28.9" y="53.5">A_{11}</text>
<text x="208" y="49.7">8</text>
<text x="208" y="52.2">9</text>
<text x="224.5" y="49.7">A15/CRUOUT</text>
<text x="224.5" y="52.2">D4</text>
<text x="244.8" y="49.7">A15/CRUOUT</text>
<text x="244.8" y="52.2">D4</text>
<text x="17.5" y="56">15</text>
<text x="17.5" y="58.6">16</text>
<text x="28.9" y="56">D_{1}</text>
<text x="28.9" y="58.6">A_{10}</text>
<text x="208" y="54.7">10</text>
<text x="208" y="57.3">11</text>
<text x="208" y="59.8">12</text>
<text x="224.5" y="54.7">A13</text>
<text x="224.5" y="57.3">D3</text>
<text x="224.5" y="59.8">A12</text>
<text x="244.8" y="54.7">A13</text>
<text x="244.8" y="57.3">D3</text>
<text x="244.8" y="59.8">A12</text>
<text x="17.5" y="61.1">17</text>
<text x="17.5" y="63.6">18</text>
<text x="28.9" y="61.1">D_{0}</text>
<text x="28.9" y="63.6">A_{9}</text>
<text x="208" y="62.4">13</text>
<text x="208" y="64.9">14</text>
<text x="224.5" y="62.4">D2</text>
<text x="224.5" y="64.9">A11</text>
<text x="244.8" y="62.4">D2</text>
<text x="244.8" y="64.9">A11</text>
<text x="17.5" y="66.2">19</text>
<text x="17.5" y="68.7">20</text>
<text x="17.5" y="71.3">21</text>
<text x="28.9" y="66.2">~{IOPORT}</text>
<text x="28.9" y="68.7">A_{8}</text>
<text x="28.9" y="71.3">~{MEMEN}</text>
<text x="36.8" y="66.2">(~{E000})</text>
<text x="208" y="67.4">15</text>
<text x="208" y="70">16</text>
<text x="224.5" y="67.4">D1</text>
<text x="224.5" y="70">A10</text>
<text x="244.8" y="67.4">D1</text>
<text x="244.8" y="70">A10</text>
<text x="17.5" y="73.8">22</text>
<text x="17.5" y="76.3">23</text>
<text x="28.9" y="73.8">A_{7}</text>
<text x="28.9" y="76.3">A_{14}</text>
<text x="208" y="72.5">17</text>
<text x="208" y="75.1">18</text>
<text x="208" y="77.6">19</text>
<text x="224.5" y="72.5">D0</text>
<text x="224.5" y="75.1">A9</text>
<text x="224.5" y="77.6">V_{CC}</text>
<text x="244.8" y="72.5">D0</text>
<text x="244.8" y="75.1">A9</text>
<text x="244.8" y="77.6">V_{CC}</text>
<text x="17.5" y="78.9">24</text>
<text x="17.5" y="81.4">25</text>
<text x="17.5" y="84">26</text>
<text x="28.9" y="78.9">A_{3}</text>
<text x="28.9" y="81.4">A_{2}</text>
<text x="28.9" y="84">A_{6}</text>
<text x="208" y="80.1">20</text>
<text x="208" y="82.7">21</text>
<text x="224.5" y="80.1">A8</text>
<text x="224.5" y="82.7">~{CROM1}</text>
<text x="244.8" y="80.1">A8</text>
<text x="244.8" y="82.7">~{CROM1}</text>
<text x="17.5" y="86.5">27</text>
<text x="17.5" y="89">28</text>
<text x="28.9" y="86.5">~{READY}</text>
<text x="28.9" y="89">A_{5}</text>
<text x="208" y="85.2">22</text>
<text x="208" y="87.8">23</text>
<text x="224.5" y="85.2">A7</text>
<text x="224.5" y="87.8">A14</text>
<text x="244.8" y="85.2">A7</text>
<text x="244.8" y="87.8">A14</text>
<text x="17.5" y="91.6">29</text>
<text x="17.5" y="94.1">30</text>
<text x="28.9" y="91.6">~{DBIN}</text>
<text x="28.9" y="94.1">A_{4}</text>
<text x="208" y="90.3">24</text>
<text x="208" y="92.8">25</text>
<text x="208" y="95.4">26</text>
<text x="224.5" y="90.3">A3</text>
<text x="224.5" y="92.8">A2</text>
<text x="224.5" y="95.4">A6</text>
<text x="244.8" y="90.3">A3</text>
<text x="244.8" y="92.8">A2</text>
<text x="244.8" y="95.4">A6</text>
<text x="17.5" y="96.7">31</text>
<text x="17.5" y="99.2">32</text>
<text x="17.5" y="101.7">33</text>
<text x="28.9" y="96.7">~{WE}</text>
<text x="28.9" y="99.2">A_{1}</text>
<text x="28.9" y="101.7">~{INT_{4}}</text>
<text x="208" y="97.9">27</text>
<text x="208" y="100.5">28</text>
<text x="224.5" y="97.9">GROMCLK</text>
<text x="224.5" y="100.5">A5</text>
<text x="244.8" y="97.9">A1</text>
<text x="244.8" y="100.5">A5</text>
<text x="17.5" y="104.3">34</text>
<text x="17.5" y="106.8">35</text>
<text x="28.9" y="104.3">A_{0}</text>
<text x="28.9" y="106.8">SELEXM (MEMORY)</text>
<text x="208" y="103">29</text>
<text x="208" y="105.5">30</text>
<text x="224.5" y="103">~{DBIN}</text>
<text x="224.5" y="105.5">A4</text>
<text x="244.8" y="103">~{DBIN}</text>
<text x="244.8" y="105.5">A4</text>
<text x="17.5" y="109.4">36</text>
<text x="17.5" y="111.9">37</text>
<text x="28.9" y="109.4">ROMCLK (~{0000})</text>
<text x="28.9" y="111.9">~{RESET}</text>
<text x="208" y="108.1">31</text>
<text x="208" y="110.6">32</text>
<text x="208" y="113.2">33</text>
<text x="224.5" y="108.1">~{WE}/~{CPUCLK}</text>
<text x="224.5" y="110.6">N/C</text>
<text x="224.5" y="113.2">N/C</text>
<text x="244.8" y="108.1">A0</text>
<text x="244.8" y="110.6">~{WE}/~{CPUCLK}</text>
<text x="244.8" y="113.2">SOUND</text>
<text x="17.5" y="114.4">38</text>
<text x="17.5" y="117">39</text>
<text x="17.5" y="119.5">40</text>
<text x="28.9" y="114.4">~{EXP_{0}}</text>
<text x="28.9" y="117">~{EXP_{1}}</text>
<text x="28.9" y="119.5">~{EXP_{2}}</text>
<text x="34.7" y="114.4">(GROMSEL)</text>
<text x="34.7" y="117">(GROMCLK)</text>
<text x="34.7" y="119.5">(~{VDP})</text>
<text x="208" y="115.7">34</text>
<text x="208" y="118.2">35</text>
<text x="224.5" y="115.7">N/C</text>
<text x="224.5" y="118.2">~{CROM0}</text>
<text x="244.8" y="115.7">~{INT4}/~{EC}</text>
<text x="244.8" y="118.2">~{CROM0}</text>
<text x="17.5" y="122.1">41</text>
<text x="17.5" y="124.6">42</text>
<text x="28.9" y="122.1">~{EXP_{3}}</text>
<text x="28.9" y="124.6">~{EXM00}</text>
<text x="34.7" y="122.1">(~{SOUND})</text>
<text x="208" y="120.8">36</text>
<text x="224.5" y="120.8">N/C</text>
<text x="244.8" y="120.8">CRUIN</text>
<text x="17.5" y="127.1">43</text>
<text x="17.5" y="129.7">44</text>
<text x="28.9" y="127.1">~{EXM40}</text>
<text x="28.9" y="129.7">~{EXM80}</text>
<text x="215.6" y="128.4">Looking</text>
<text x="215.6" y="130.5">Pin</text>
<text x="219.8" y="130.5">1</text>
<text x="222.2" y="130.5">=</text>
<text x="224" y="128.4">at</text>
<text x="224.9" y="130.5">back</text>
<text x="227.1" y="128.4">the</text>
<text x="230.5" y="130.5">right</text>
<text x="231.2" y="128.4">front</text>
<text x="236.9" y="128.4">of</text>
<text x="239.9" y="128.4">the</text>
<text x="244.1" y="128.4">cartridge:</text>
<text x="17.5" y="132.2">45</text>
<text x="17.5" y="134.8">46</text>
<text x="17.5" y="137.3">47</text>
<text x="28.9" y="132.2">~{EXMC0}</text>
<text x="28.9" y="134.8">CLKOUT</text>
<text x="28.9" y="137.3">~{IAQ}</text>
<text x="33.1" y="137.3">(~{CRUIN})</text>
<text x="215.6" y="132.5">Pin</text>
<text x="215.6" y="134.5">Pin</text>
<text x="215.6" y="136.6">Pin</text>
<text x="219.8" y="132.5">2</text>
<text x="219.8" y="134.5">35</text>
<text x="219.8" y="136.6">36</text>
<text x="222.2" y="132.5">=</text>
<text x="223.4" y="134.5">=</text>
<text x="223.4" y="136.6">=</text>
<text x="224.9" y="132.5">front</text>
<text x="226.1" y="134.5">back</text>
<text x="226.1" y="136.6">front</text>
<text x="230.6" y="132.5">right</text>
<text x="231.7" y="134.5">left</text>
<text x="231.8" y="136.6">left</text>
<text x="17.5" y="139.8">48</text>
<text x="17.5" y="142.4">49</text>
<text x="28.9" y="139.8">KILLROM</text>
<text x="28.9" y="142.4">V_{CC}</text>
<text x="33.2" y="142.4">(+5V)</text>
<text x="38" y="139.8">(-5VDC)</text>
<text x="215.6" y="140.7">Part:</text>
<text x="221.3" y="140.7">TE Connectivity</text>
<text x="237.2" y="140.7">5530843-3</text>
<text x="17.5" y="144.9">50</text>
<text x="28.9" y="144.9">V_{CC}</text>
<text x="33.2" y="144.9">(+5V)</text>
<text x="18.7" y="152.5">Looking</text>
<text x="18.7" y="154.6">Pin</text>
<text x="22.9" y="154.6">1</text>
<text x="25.3" y="154.6">=</text>
<text x="27.2" y="152.5">at</text>
<text x="28.1" y="154.6">top</text>
<text x="30.2" y="152.5">the</text>
<text x="32.2" y="154.6">left</text>
<text x="34.3" y="152.5">I/O</text>
<text x="38.8" y="152.5">port</text>
<text x="43.8" y="152.5">from</text>
<text x="49.3" y="152.5">the</text>
<text x="53.4" y="152.5">back:</text>
<text x="18.7" y="156.6">Pin</text>
<text x="18.7" y="158.7">Pin</text>
<text x="18.7" y="160.7">Pin</text>
<text x="22.9" y="156.6">2</text>
<text x="22.9" y="158.7">49</text>
<text x="22.9" y="160.7">50</text>
<text x="25.3" y="156.6">=</text>
<text x="26.5" y="158.7">=</text>
<text x="26.5" y="160.7">=</text>
<text x="28.1" y="156.6">bottom</text>
<text x="29.3" y="158.7">top</text>
<text x="29.3" y="160.7">bottom</text>
<text x="33.5" y="158.7">right</text>
<text x="35.8" y="156.6">left</text>
<text x="37" y="160.7">right</text>
<text x="18.7" y="164.8">Part:</text>
<text x="24.4" y="164.8">EDAC 395-050-559-201</text>
<text x="20" y="221.1">These</text>
<text x="26.5" y="221.1">parts</text>
<text x="32.5" y="221.1">are</text>
<text x="36.7" y="221.1">not</text>
<text x="40.9" y="221.1">populated</text>
<text x="51.4" y="221.1">on</text>
<text x="54.9" y="221.1">the</text>
<text x="59" y="221.1">board</text>
<text x="262.6" y="240.2">Mounting</text>
<text x="262.6" y="242.2">original</text>
<text x="262.6" y="244.3">þÿ0¯</text>
<text x="265.1" y="244.3">(ku)</text>
<text x="271" y="242.2">PCB</text>
<text x="272.3" y="240.2">holes</text>
<text x="276" y="242.2">are</text>
<text x="278.5" y="240.2">on</text>
<text x="280.2" y="242.2">labelled:</text>
<text x="282" y="240.2">the</text>
<text x="262.6" y="248.3">þÿ0³</text>
<text x="262.6" y="250.4">þÿ0ª</text>
<text x="265.1" y="246.3">(mi)</text>
<text x="265.1" y="248.3">(ko)</text>
<text x="265.1" y="250.4">(o)</text>
</g>
<g font-size="1.8">
<text x="139.7" y="53">GND</text>
<text x="88.9" y="70.8">D_{6}5</text>
<text x="88.9" y="68.2">D_{7}3</text>
<text x="88.9" y="75.9">D_{4}9</text>
<text x="88.9" y="73.3">D_{5}7</text>
<text x="116.8" y="73.3">A_{15}</text>
<text x="116.8" y="75.9">A_{13}</text>
<text x="139.7" y="74.6">GND</text>
<text x="153.7" y="77.1">D_{7}3</text>
<text x="180.3" y="77.1">~{RESET}</text>
<text x="88.9" y="78.4">D_{3}</text>
<text x="88.9" y="80.9">D_{2}</text>
<text x="88.9" y="83.5">D_{1}</text>
<text x="116.8" y="78.4">A_{12}</text>
<text x="116.8" y="83.5">A_{10}</text>
<text x="116.8" y="80.9">A_{11}</text>
<text x="153.7" y="82.2">D_{5}7</text>
<text x="153.7" y="79.7">D_{6}5</text>
<text x="180.3" y="82.2">A_{15}</text>
<text x="180.3" y="79.7">SELEXM</text>
<text x="88.9" y="86">D_{0}</text>
<text x="116.8" y="88.6">A_{8}</text>
<text x="116.8" y="86">A_{9}</text>
<text x="153.7" y="89.8">D_{2}</text>
<text x="153.7" y="87.3">D_{3}</text>
<text x="153.7" y="84.7">D_{4}9</text>
<text x="180.3" y="87.3">A_{12}</text>
<text x="180.3" y="84.7">A_{13}</text>
<text x="180.3" y="89.8">A_{11}</text>
<text x="84.7" y="91.1">~{MEMEN}</text>
<text x="88.2" y="93.6">A_{14}</text>
<text x="116.8" y="93.6">A_{3}</text>
<text x="116.8" y="91.1">A_{7}</text>
<text x="153.7" y="94.9">D_{0}</text>
<text x="153.7" y="92.4">D_{1}</text>
<text x="180.3" y="92.4">A_{10}</text>
<text x="180.3" y="94.9">A_{9}</text>
<text x="86.8" y="101.3">~{DBIN}</text>
<text x="89.1" y="96.2">A_{2}</text>
<text x="116.8" y="98.7">A_{5}</text>
<text x="116.8" y="101.3">A_{4}</text>
<text x="116.8" y="96.2">A_{6}</text>
<text x="149.5" y="100">~{MEMEN}</text>
<text x="180.3" y="100">A_{7}</text>
<text x="180.3" y="97.4">A_{8}</text>
<text x="88.6" y="103.8">~{WE}</text>
<text x="116.8" y="106.3">A_{0}</text>
<text x="116.8" y="103.8">A_{1}</text>
<text x="152.9" y="102.5">A_{14}</text>
<text x="153.9" y="105.1">A_{2}</text>
<text x="153.9" y="107.6">A_{1}</text>
<text x="180.3" y="102.5">A_{3}</text>
<text x="180.3" y="105.1">A_{6}</text>
<text x="180.3" y="107.6">A_{5}</text>
<text x="84" y="108.9">SELEXM 35</text>
<text x="85.5" y="111.4">~{RESET}</text>
<text x="151.5" y="110.1">~{DBIN}</text>
<text x="153.9" y="112.7">A_{0}</text>
<text x="180.3" y="112.7">~{WE}</text>
<text x="180.3" y="110.1">A_{4}</text>
<text x="149.5" y="117.8">~{CROM0}</text>
<text x="116.8" y="124.1">KILLROM</text>
<text x="95.2" y="133">V_{CC}</text>
<text x="52.5" y="228.3">V_{CC}</text>
<text x="96.7" y="228.3">SELEXM</text>
<text x="40.9" y="235.9">A_{1}1</text>
<text x="40.9" y="238.4">A_{0}2</text>
<text x="23.9" y="241">GND</text>
<text x="142.2" y="241">KILLROM</text>
<text x="36.4" y="251.1">~{MEMEN}5</text>
<text x="39.8" y="248.6">V_{CC}6</text>
<text x="78.7" y="256.2">~{CROM0}</text>
<text x="55.9" y="261.3">GND</text>
<text x="81.7" y="267.6">V_{CC}</text>
<text x="110.5" y="267.6">GND</text>
</g>
<g font-size="1.8" fill="#008484">
<text x="102.9" y="59.3">J1</text>
<text x="94" y="61.8">Tomy</text>
<text x="106.3" y="61.8">I/O</text>
<text x="110.8" y="61.8">Port</text>
<text x="95.8" y="66.9">GND</text>
<text x="95.8" y="69.4">D7</text>
<text x="95.8" y="72">D6</text>
<text x="107.4" y="72">~{HOLD}</text>
<text x="108.2" y="69.4">~{INT1}</text>
<text x="108.4" y="66.9">GND</text>
<text x="157.8" y="70.7">Tomy</text>
<text x="167.1" y="68.2">J2</text>
<text x="170.2" y="70.7">C rtridge</text>
<text x="95.8" y="74.5">D5</text>
<text x="95.8" y="77.1">D4</text>
<text x="108.8" y="74.5">A15</text>
<text x="108.8" y="77.1">A13</text>
<text x="160.5" y="75.8">GND</text>
<text x="171.9" y="75.8">GND</text>
<text x="95.8" y="79.6">D3</text>
<text x="95.8" y="82.1">D2</text>
<text x="108.8" y="79.6">A12</text>
<text x="108.8" y="82.1">A11</text>
<text x="160.5" y="78.3">D7</text>
<text x="160.5" y="80.9">D6</text>
<text x="160.5" y="83.4">D5</text>
<text x="169.7" y="80.9">J1-6p</text>
<text x="170.1" y="78.3">~{RESET}</text>
<text x="172.3" y="83.4">A15</text>
<text x="95.8" y="84.7">D1</text>
<text x="95.8" y="87.2">D0</text>
<text x="95.8" y="89.8">~{IOPORT}</text>
<text x="108.8" y="84.7">A10</text>
<text x="110" y="87.2">A9</text>
<text x="110" y="89.8">A8</text>
<text x="137.2" y="89.4">C1</text>
<text x="160.5" y="86">D4</text>
<text x="160.5" y="88.5">D3</text>
<text x="172.3" y="86">A13</text>
<text x="172.3" y="88.5">A12</text>
<text x="95.8" y="92.3">~{MEMEN}</text>
<text x="95.8" y="94.8">A14</text>
<text x="110" y="92.3">A7</text>
<text x="110" y="94.8">A3</text>
<text x="160.5" y="91">D2</text>
<text x="160.5" y="93.6">D1</text>
<text x="172.3" y="91">A11</text>
<text x="172.3" y="93.6">A10</text>
<text x="95.8" y="97.4">A2</text>
<text x="95.8" y="99.9">~{READY}</text>
<text x="110" y="97.4">A6</text>
<text x="110" y="99.9">A5</text>
<text x="160.5" y="96.1">D0</text>
<text x="160.5" y="98.7">V_{CC}</text>
<text x="160.5" y="101.2">~{CROM1}</text>
<text x="173.5" y="96.1">A9</text>
<text x="173.5" y="98.7">A8</text>
<text x="173.5" y="101.2">A7</text>
<text x="95.8" y="102.5">~{DBIN}</text>
<text x="95.8" y="105">~{WE}</text>
<text x="95.8" y="107.5">~{INT4}</text>
<text x="110" y="102.5">A4</text>
<text x="110" y="105">A1</text>
<text x="110" y="107.5">A0</text>
<text x="160.5" y="103.7">A14</text>
<text x="160.5" y="106.3">A2</text>
<text x="173.5" y="103.7">A3</text>
<text x="173.5" y="106.3">A6</text>
<text x="95.8" y="110.1">SELEX</text>
<text x="95.8" y="112.6">~{RESET}</text>
<text x="104.7" y="110.1">ROMCLK</text>
<text x="107.5" y="112.6">~{EXP0}</text>
<text x="160.5" y="108.8">A1</text>
<text x="160.5" y="111.4">~{DBIN}</text>
<text x="160.5" y="113.9">A0</text>
<text x="173.2" y="113.9">~{WE}</text>
<text x="173.5" y="108.8">A5</text>
<text x="173.5" y="111.4">A4</text>
<text x="95.8" y="115.2">~{EXP1}</text>
<text x="95.8" y="117.7">~{EXP3}</text>
<text x="106.1" y="117.7">~{EXM00}</text>
<text x="107.5" y="115.2">~{EXP2}</text>
<text x="160.5" y="116.4">SOUND</text>
<text x="160.5" y="119">~{CROM0} CRUIN</text>
<text x="171.7" y="116.4">~{INT4}</text>
<text x="95.8" y="120.2">~{EXM40}</text>
<text x="95.8" y="122.8">~{EXMC0} CLKOUT</text>
<text x="95.8" y="125.3">~{IAQ}</text>
<text x="104.3" y="125.3">KILLROM</text>
<text x="106.1" y="120.2">~{EXM80}</text>
<text x="95.8" y="127.9">V_{CC}</text>
<text x="109.1" y="127.9">V_{CC}</text>
<text x="58" y="229.5">IC2</text>
<text x="58" y="232">74LS138</text>
<text x="85.4" y="233.3">IC1A</text>
<text x="106.7" y="232">JP4</text>
<text x="29.1" y="238.4">OPEN</text>
<text x="29.9" y="235.8">JP3</text>
<text x="49.3" y="237.1">A0</text>
<text x="49.3" y="239.6">A1</text>
<text x="56.7" y="238.5" transform="rotate(-90 56.7 238.5)">VCC</text>
<text x="59.7" y="237.1">O0</text>
<text x="59.7" y="239.6">O1</text>
<text x="84" y="235.8">74LS00</text>
<text x="106.7" y="234.5">CLOSED</text>
<text x="132" y="238.4">OPEN</text>
<text x="132.8" y="235.8">JP1</text>
<text x="49.3" y="242.2">A2</text>
<text x="59.7" y="242.2">O2</text>
<text x="59.7" y="244.7">O3</text>
<text x="49.3" y="249.8">E3</text>
<text x="59.7" y="247.2">O4</text>
<text x="59.7" y="249.8">O5</text>
<text x="81.3" y="249.8">JP2</text>
<text x="120.1" y="249.3">74LS00</text>
<text x="121.4" y="246.7">IC1B</text>
<text x="276.9" y="249.8">KU</text>
<text x="276.9" y="247.2">H1</text>
<text x="49.3" y="252.3">E2</text>
<text x="49.3" y="254.9">E1</text>
<text x="56.7" y="255.5" transform="rotate(-90 56.7 255.5)">GND</text>
<text x="59.7" y="252.3">O6</text>
<text x="59.7" y="254.9">O7</text>
<text x="81.3" y="252.3">OPEN</text>
<text x="276.9" y="254.9">H2</text>
<text x="276.9" y="257.4">MI</text>
<text x="92.1" y="262.5">IC1E</text>
<text x="98" y="262.4">74LS00</text>
<text x="276.9" y="263.8">H3</text>
<text x="91.2" y="268.8">VCC</text>
<text x="100.3" y="268.8">GND</text>
<text x="276.9" y="266.3">O</text>
<text x="276.9" y="275.2">KO</text>
<text x="276.9" y="272.6">H4</text>
</g>
</svg>
